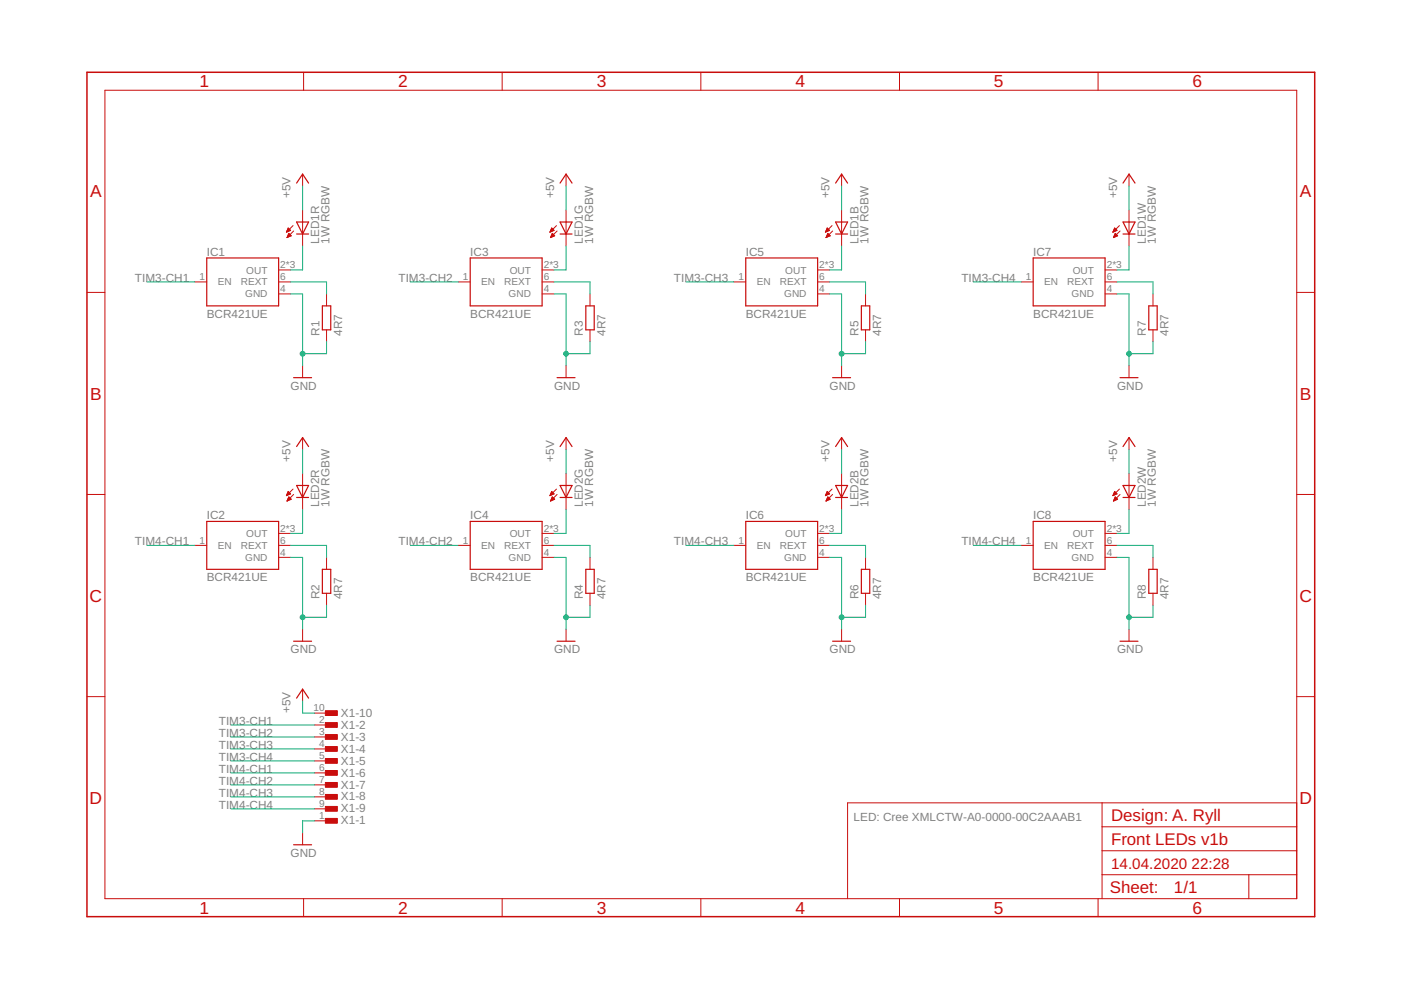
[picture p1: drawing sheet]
<svg xmlns="http://www.w3.org/2000/svg" width="297mm" height="210mm" viewBox="0 0 297 210" stroke-linecap="round" stroke-linejoin="round" font-family="sans-serif">
<g fill="none" stroke="#c90d0c" stroke-width=".21">
<path d="M22.2 19.1h252.7v171.4h-252.7zM64.4 15.3v3.8M106.5 15.3v3.8M148.6 15.3v3.8M190.7 15.3v3.8M232.8 15.3v3.8M64.2 36.9v2.6M120 36.9v2.6M178.4 36.9v2.6M239.4 36.9v2.6M41.3 59.8h2.5M59.1 59.8h2.5"/>
<path d="M59.1 57.2h2.5M60.8 49.1h.1M60.8 49h.4M60.9 48.9h.6M60.9 50.3h.1M60.9 48.8h.6M60.9 50.2h.3M61 48.7h.4M61 50.1h.5M61 48.5h.3M61 50h.7M61.1 48.4h.1"/>
<path d="M61.1 49.9h.5M61.1 48.3l.5 .6-.9 .3zM61.1 49.7h.4M61.2 49.6h.2M61.2 49.5h.1M61.2 49.5l-.3 .9M61.2 49.5l.5 .5-.8 .4M62.1 47.8l-1.4 1.4M62.3 49l-1.4 1.4M64.2 44.5v7.7M97.2 59.8h2.5M114.9 59.8h2.6"/>
<path d="M114.9 57.2h2.6M116.6 49.1h.2M116.7 49h.4M116.7 48.9h.7M116.7 50.3h.1M116.8 48.8h.6M116.8 50.2h.3M116.8 48.7h.5M116.8 50.1h.5M116.9 48.5h.3M116.9 50h.7M116.9 48.4h.2"/>
<path d="M116.9 49.9h.6M117 48.3l.5 .6-.9 .3zM117 49.7h.3M117 49.6h.2M117.1 49.5h.1M117.1 49.5l-.4 .9M117.1 49.5l.5 .5M117.6 50l-.9 .4M118 47.8l-1.4 1.4M118.1 49l-1.4 1.4M120 44.5v7.7M155.6 59.8h2.5"/>
<path d="M173.4 59.8h2.5M173.4 57.2h2.5M175 49.1h.2M175.1 49h.4M175.1 48.9h.7M175.1 50.3h.1M175.2 48.8h.6M175.2 50.2h.3M175.2 48.7h.5M175.2 50.1h.6M175.3 48.5h.3M175.3 50h.7"/>
<path d="M175.3 48.4h.2M175.3 49.9h.6M175.4 48.3l.5 .6-.9 .3zM175.4 49.7h.4M175.5 49.6h.1M175.5 49.5h.1M175.5 49.5l-.4 .9M175.5 49.5l.5 .5-.9 .4M176.4 47.8l-1.4 1.4M176.5 49l-1.4 1.4M178.4 44.5v7.7M216.5 59.8h2.6"/>
<path d="M234.3 59.8h2.5M234.3 57.2h2.5M236 49.1h.2M236.1 49h.4M236.1 48.9h.6M236.1 50.3h.1M236.1 48.8h.7M236.1 50.2h.3M236.2 48.7h.4M236.2 50.1h.5M236.2 48.5h.3M236.2 50h.8"/>
<path d="M236.3 48.4h.1M236.3 49.9h.5M236.3 48.3l.5 .6-.9 .3zM236.3 49.7h.4M236.4 49.6h.2M236.5 49.5h.1M236.5 49.5l-.4 .9M236.5 49.5l.5 .5M237 50l-.9 .4M237.3 47.8l-1.4 1.4M237.5 49l-1.4 1.4M239.4 44.5v7.7"/>
<path d="M18.4 62h3.8M59.1 62.3h2.5M64.2 77.5v2.6M69.2 62.3v2.6M69.2 69.9v2.6M114.9 62.3h2.6M120 77.5v2.6M125.1 62.3v2.6M125.1 69.9v2.6M173.4 62.3h2.5M178.4 77.5v2.6M183.5 62.3v2.6"/>
<path d="M183.5 69.9v2.6M234.3 62.3h2.5M239.4 77.5v2.6M244.5 62.3v2.6M244.5 69.9v2.6M274.9 62h3.8M64.2 92.8v2.5M120 92.8v2.5M178.4 92.8v2.5M239.4 92.8v2.5M18.4 104.8h3.8M41.3 115.6h2.5"/>
<path d="M59.1 115.6h2.5M59.1 118.2h2.5M59.1 113.1h2.5M60.8 105h.2M60.8 104.9h.5M60.9 104.7h.7M60.9 106.2h.1M60.9 104.6h.6M60.9 106.1h.4M61 104.5h.4M61 105.9h.5M61 104.4h.3"/>
<path d="M61 105.8h.7M61.1 105.7h.5M61.1 104.2h.1M61.1 104.2l.5 .5-.9 .4zM61.1 105.6h.4M61.2 105.5h.1M61.2 105.3l.5 .6-.8 .3zM62.1 103.7l-1.4 1.4M62.3 104.8l-1.4 1.4M64.2 100.4v7.6M69.2 118.2v2.5M97.2 115.6h2.5"/>
<path d="M114.9 115.6h2.6M114.9 118.2h2.6M114.9 113.1h2.6M116.6 105h.3M116.7 104.9h.4M116.7 104.7h.7M116.7 106.2h.1M116.8 104.6h.6M116.8 106.1h.3M116.8 104.5h.5M116.8 105.9h.6M116.9 104.4h.2"/>
<path d="M116.9 105.8h.7M116.9 104.2h.1M116.9 105.7h.6M117 105.6h.3M117.1 105.5h.1M117.1 105.3l.5 .6-.9 .3zM117.5 104.7l-.5-.5-.4 .9M117.5 104.7l-.9 .4M118 103.7l-1.4 1.4M118.1 104.8l-1.4 1.4M120 100.4v7.6M125.1 118.2v2.5"/>
<path d="M155.6 115.6h2.5M173.4 115.6h2.5M173.4 118.2h2.5M173.4 113.1h2.5M175 105h.3M175.1 104.9h.5M175.2 104.7h.6M175.2 106.2h.1M175.2 104.6h.6M175.2 106.1h.3M175.3 104.5h.4M175.3 105.9h.5"/>
<path d="M175.3 104.4h.3M175.3 105.8h.7M175.4 104.2h.1M175.4 105.7h.5M175.4 104.2l.5 .5-.9 .4zM175.4 105.6h.3M175.5 105.5h.1M175.5 105.3l.5 .6-.9 .3zM176.4 103.7l-1.4 1.4M176.5 104.8l-1.4 1.4M178.4 100.4v7.6M183.5 118.2v2.5"/>
<path d="M216.5 115.6h2.6M234.3 115.6h2.5M234.3 118.2h2.5M234.3 113.1h2.5M236 105h.2M236.1 104.9h.4M236.1 104.7h.7M236.1 106.2h.1M236.2 104.6h.5M236.2 106.1h.3M236.2 104.5h.4M236.2 105.9h.6"/>
<path d="M236.3 104.4h.2M236.3 105.8h.6M236.3 104.2h.1M236.3 105.7h.5M236.3 104.2l.5 .5-.9 .4zM236.3 105.6h.4M236.4 105.5h.2M236.5 105.3l.5 .6-.9 .3zM237.3 103.7l-1.4 1.4M237.5 104.8l-1.4 1.4M239.4 100.4v7.6M244.5 118.2v2.5"/>
<path d="M274.9 104.8h3.8M64.2 133.4v2.6M69.2 125.8v2.5M120 133.4v2.6M125.1 125.8v2.5M178.4 133.4v2.6M183.5 125.8v2.5M239.4 133.4v2.6M244.5 125.8v2.5M18.4 147.7h3.8M64.2 146.1v2.6M66.7 153.7h2.5"/>
<path d="M66.7 156.3h2.5M66.7 158.8h2.5M66.7 151.2h2.5M274.9 147.7h3.8M64.2 176.6v2.5M66.7 174h2.5M66.7 161.3h2.5M66.7 163.9h2.5M66.7 166.4h2.5M66.7 169h2.5M66.7 171.5h2.5M233.7 170.2v20.3"/>
<path d="M233.7 175.3h41.2M274.9 170.2h-95.2v20.3M64.4 190.5v3.9M106.5 190.5v3.9M148.6 190.5v3.9M190.7 190.5v3.9M232.8 190.5v3.9M233.7 185.5h41.2M233.7 180.4h41.2M264.8 185.5v5"/>
</g>
<path d="M18.4 15.3h260.3v179.1h-260.3z" fill="none" stroke="#c90d0c" stroke-width=".32"/>
<g fill="none" stroke="#c90d0c" stroke-width=".25">
<path d="M62.9 38.8l1.3-1.9 1.2 1.9M118.7 38.8l1.3-1.9 1.3 1.9M177.2 38.8l1.2-1.9 1.3 1.9M238.1 38.8l1.3-1.9 1.2 1.9M43.8 54.7h15.3v10.2h-15.3zM62.9 47.1h2.5l-1.2 2.5zM62.9 49.6h2.5M99.7 54.7h15.2v10.2h-15.2zM118.7 49.6h2.6M118.7 47.1h2.6l-1.3 2.5zM158.1 54.7h15.3v10.2h-15.3zM177.2 49.6h2.5"/>
<path d="M177.2 47.1h2.5l-1.3 2.5zM219.1 54.7h15.2v10.2h-15.2zM238.1 49.6h2.5M238.1 47.1h2.5l-1.2 2.5zM68.3 64.9h1.8v5h-1.8zM124.2 64.9h1.8v5h-1.8zM182.6 64.9h1.8v5h-1.8zM243.6 64.9h1.7v5h-1.7zM62.3 80.1h3.8M62.9 94.7l1.3-1.9 1.2 1.9M118.1 80.1h3.8M118.7 94.7l1.3-1.9 1.3 1.9"/>
<path d="M176.5 80.1h3.8M177.2 94.7l1.2-1.9 1.3 1.9M237.5 80.1h3.8M238.1 94.7l1.3-1.9 1.2 1.9M43.8 110.6h15.3v10.1h-15.3zM62.9 102.9h2.5l-1.2 2.6zM62.9 105.5h2.5M99.7 110.6h15.2v10.1h-15.2zM118.7 105.5h2.6M118.7 102.9h2.6l-1.3 2.6zM158.1 110.6h15.3v10.1h-15.3zM177.2 105.5h2.5"/>
<path d="M177.2 102.9h2.5l-1.3 2.6zM219.1 110.6h15.2v10.1h-15.2zM238.1 105.5h2.5M238.1 102.9h2.5l-1.2 2.6zM62.3 136h3.8M68.3 120.7h1.8v5.1h-1.8zM118.1 136h3.8M124.2 120.7h1.8v5.1h-1.8zM176.5 136h3.8M182.6 120.7h1.8v5.1h-1.8zM237.5 136h3.8M243.6 120.7h1.7v5.1h-1.7z"/>
<path d="M62.9 148l1.3-1.9 1.2 1.9M62.3 179.1h3.8"/>
</g>
<g fill="#c90d0c" stroke="#c90d0c" stroke-width=".21">
<path d="M69 173.5h2.5v1h-2.5z"/>
<path d="M69 153.2h2.5v1h-2.5z"/>
<path d="M69 155.7h2.5v1.1h-2.5z"/>
<path d="M69 158.3h2.5v1h-2.5z"/>
<path d="M69 160.8h2.5v1h-2.5z"/>
<path d="M69 163.4h2.5v1h-2.5z"/>
<path d="M69 150.7h2.5v1h-2.5z"/>
<path d="M69 165.9h2.5v1h-2.5z"/>
<path d="M69 168.4h2.5v1.1h-2.5z"/>
<path d="M69 171h2.5v1h-2.5z"/>
</g>
<g fill="none" stroke="#0dab76" stroke-width=".21">
<path d="M64.2 39.5v5M120 39.5v5M178.4 39.5v5M239.4 39.5v5M31.1 59.8h10.2M61.6 59.8h7.6v2.5M64.2 52.2v5h-2.6M87 59.8h10.2M117.5 59.8h7.6v2.5M120 52.2v5h-2.5M145.4 59.8h10.2M175.9 59.8h7.6v2.5"/>
<path d="M178.4 52.2v5h-2.5M206.4 59.8h10.1M236.8 59.8h7.7v2.5M239.4 52.2v5h-2.6M61.6 62.3h2.6v15.2M69.2 72.5v2.5h-5M117.5 62.3h2.5v15.2M125.1 72.5v2.5h-5.1M175.9 62.3h2.5v15.2M183.5 72.5v2.5h-5.1M236.8 62.3h2.6v15.2M244.5 72.5v2.5h-5.1"/>
<path d="M64.2 95.3v5.1M120 95.3v5.1M178.4 95.3v5.1M239.4 95.3v5.1M31.1 115.6h10.2M61.6 118.2h2.6v15.2M61.6 115.6h7.6v2.6M64.2 108v5.1h-2.6M87 115.6h10.2M117.5 118.2h2.5v15.2M117.5 115.6h7.6v2.6M120 108v5.1h-2.5"/>
<path d="M145.4 115.6h10.2M175.9 118.2h2.5v15.2M175.9 115.6h7.6v2.6M178.4 108v5.1h-2.5M206.4 115.6h10.1M236.8 118.2h2.6v15.2M236.8 115.6h7.7v2.6M239.4 108v5.1h-2.6M69.2 128.3v2.6h-5M125.1 128.3v2.6h-5.1M183.5 128.3v2.6h-5.1M244.5 128.3v2.6h-5.1"/>
<path d="M48.9 158.8h17.8M48.9 153.7h17.8M48.9 156.3h17.8M64.2 148.7v2.5h2.5M48.9 161.3h17.8M48.9 169h17.8M48.9 171.5h17.8M48.9 163.9h17.8M48.9 166.4h17.8M66.7 174h-2.5v2.6"/>
</g>
<g fill="#0dab76" stroke="#0dab76" stroke-width=".21">
<circle cx="64.2" cy="75" r=".51"/>
<circle cx="120" cy="75" r=".51"/>
<circle cx="178.4" cy="75" r=".51"/>
<circle cx="239.4" cy="75" r=".51"/>
<circle cx="64.2" cy="130.9" r=".51"/>
<circle cx="120" cy="130.9" r=".51"/>
<circle cx="178.4" cy="130.9" r=".51"/>
<circle cx="239.4" cy="130.9" r=".51"/>
</g>
<g font-size="3.7" fill="#c90d0c">
<text x="42.3" y="18.5">1</text>
<text x="84.4" y="18.5">2</text>
<text x="126.5" y="18.5">3</text>
<text x="168.6" y="18.5">4</text>
<text x="210.7" y="18.5">5</text>
<text x="252.9" y="18.5">6</text>
<text x="19.1" y="41.9">A</text>
<text x="275.6" y="41.9">A</text>
<text x="19.1" y="84.7">B</text>
<text x="275.6" y="84.7">B</text>
<text x="19" y="127.6">C</text>
<text x="275.5" y="127.6">C</text>
<text x="19" y="170.4">D</text>
<text x="275.5" y="170.4">D</text>
<text x="42.3" y="193.7">1</text>
<text x="84.4" y="193.7">2</text>
<text x="126.5" y="193.7">3</text>
<text x="168.6" y="193.7">4</text>
<text x="210.7" y="193.7">5</text>
<text x="252.9" y="193.7">6</text>
</g>
<g font-size="3.6" fill="#c90d0c">
<text x="235.6" y="174">Design: A. Ryll</text>
<text x="235.6" y="179.1">Front LEDs v1b</text>
<text x="235.3" y="189.4">Sheet:</text>
<text x="248.9" y="189.3">1/1</text>
</g>
<g font-size="3.2" fill="#c90d0c">
<text x="235.6" y="184.2">14.04.2020</text>
<text x="252.6" y="184.2">22:28</text>
</g>
<g font-size="2.5" fill="#808080">
<text x="61.6" y="42" transform="rotate(-90 61.6 42)">+5V</text>
<text x="117.5" y="42" transform="rotate(-90 117.5 42)">+5V</text>
<text x="175.9" y="42" transform="rotate(-90 175.9 42)">+5V</text>
<text x="236.8" y="42" transform="rotate(-90 236.8 42)">+5V</text>
<text x="67.7" y="51.6" transform="rotate(-90 67.7 51.6)">LED1R</text>
<text x="69.9" y="51.6" transform="rotate(-90 69.9 51.6)">1W RGBW</text>
<text x="123.6" y="51.6" transform="rotate(-90 123.6 51.6)">LED1G</text>
<text x="125.7" y="51.6" transform="rotate(-90 125.7 51.6)">1W RGBW</text>
<text x="182" y="51.6" transform="rotate(-90 182 51.6)">LED1B</text>
<text x="184.1" y="51.6" transform="rotate(-90 184.1 51.6)">1W RGBW</text>
<text x="242.9" y="51.6" transform="rotate(-90 242.9 51.6)">LED1W</text>
<text x="245.1" y="51.6" transform="rotate(-90 245.1 51.6)">1W RGBW</text>
<text x="28.6" y="59.8">TIM3-CH1</text>
<text x="43.8" y="54.2">IC1</text>
<text x="84.5" y="59.8">TIM3-CH2</text>
<text x="99.7" y="54.2">IC3</text>
<text x="142.9" y="59.8">TIM3-CH3</text>
<text x="158.1" y="54.2">IC5</text>
<text x="203.8" y="59.8">TIM3-CH4</text>
<text x="219.1" y="54.2">IC7</text>
<text x="43.8" y="67.4">BCR421UE</text>
<text x="67.7" y="71.2" transform="rotate(-90 67.7 71.2)">R1</text>
<text x="72.5" y="71.2" transform="rotate(-90 72.5 71.2)">4R7</text>
<text x="99.7" y="67.4">BCR421UE</text>
<text x="123.6" y="71.2" transform="rotate(-90 123.6 71.2)">R3</text>
<text x="128.4" y="71.2" transform="rotate(-90 128.4 71.2)">4R7</text>
<text x="158.1" y="67.4">BCR421UE</text>
<text x="182" y="71.2" transform="rotate(-90 182 71.2)">R5</text>
<text x="186.8" y="71.2" transform="rotate(-90 186.8 71.2)">4R7</text>
<text x="219.1" y="67.4">BCR421UE</text>
<text x="243" y="71.2" transform="rotate(-90 243 71.2)">R7</text>
<text x="247.8" y="71.2" transform="rotate(-90 247.8 71.2)">4R7</text>
<text x="61.6" y="82.6">GND</text>
<text x="117.5" y="82.6">GND</text>
<text x="175.9" y="82.6">GND</text>
<text x="236.8" y="82.6">GND</text>
<text x="61.6" y="97.9" transform="rotate(-90 61.6 97.9)">+5V</text>
<text x="117.5" y="97.9" transform="rotate(-90 117.5 97.9)">+5V</text>
<text x="175.9" y="97.9" transform="rotate(-90 175.9 97.9)">+5V</text>
<text x="236.8" y="97.9" transform="rotate(-90 236.8 97.9)">+5V</text>
<text x="67.7" y="107.5" transform="rotate(-90 67.7 107.5)">LED2R</text>
<text x="69.9" y="107.5" transform="rotate(-90 69.9 107.5)">1W RGBW</text>
<text x="123.6" y="107.5" transform="rotate(-90 123.6 107.5)">LED2G</text>
<text x="125.7" y="107.5" transform="rotate(-90 125.7 107.5)">1W RGBW</text>
<text x="182" y="107.5" transform="rotate(-90 182 107.5)">LED2B</text>
<text x="184.1" y="107.5" transform="rotate(-90 184.1 107.5)">1W RGBW</text>
<text x="242.9" y="107.5" transform="rotate(-90 242.9 107.5)">LED2W</text>
<text x="245.1" y="107.5" transform="rotate(-90 245.1 107.5)">1W RGBW</text>
<text x="43.8" y="110">IC2</text>
<text x="99.7" y="110">IC4</text>
<text x="158.1" y="110">IC6</text>
<text x="219.1" y="110">IC8</text>
<text x="28.6" y="115.6">TIM4-CH1</text>
<text x="84.5" y="115.6">TIM4-CH2</text>
<text x="142.9" y="115.6">TIM4-CH3</text>
<text x="203.8" y="115.6">TIM4-CH4</text>
<text x="43.8" y="123.3">BCR421UE</text>
<text x="99.7" y="123.3">BCR421UE</text>
<text x="158.1" y="123.3">BCR421UE</text>
<text x="219.1" y="123.3">BCR421UE</text>
<text x="67.7" y="127.1" transform="rotate(-90 67.7 127.1)">R2</text>
<text x="72.5" y="127.1" transform="rotate(-90 72.5 127.1)">4R7</text>
<text x="123.6" y="127.1" transform="rotate(-90 123.6 127.1)">R4</text>
<text x="128.4" y="127.1" transform="rotate(-90 128.4 127.1)">4R7</text>
<text x="182" y="127.1" transform="rotate(-90 182 127.1)">R6</text>
<text x="186.8" y="127.1" transform="rotate(-90 186.8 127.1)">4R7</text>
<text x="243" y="127.1" transform="rotate(-90 243 127.1)">R8</text>
<text x="247.8" y="127.1" transform="rotate(-90 247.8 127.1)">4R7</text>
<text x="61.6" y="138.5">GND</text>
<text x="117.5" y="138.5">GND</text>
<text x="175.9" y="138.5">GND</text>
<text x="236.8" y="138.5">GND</text>
<text x="46.4" y="153.7">TIM3-CH1</text>
<text x="61.6" y="151.2" transform="rotate(-90 61.6 151.2)">+5V</text>
<text x="72.3" y="154.5">X1-2</text>
<text x="72.3" y="151.9">X1-10</text>
<text x="46.4" y="158.8">TIM3-CH3</text>
<text x="46.4" y="161.3">TIM3-CH4</text>
<text x="46.4" y="156.3">TIM3-CH2</text>
<text x="72.3" y="157">X1-3</text>
<text x="72.3" y="159.6">X1-4</text>
<text x="46.4" y="163.9">TIM4-CH1</text>
<text x="46.4" y="166.4">TIM4-CH2</text>
<text x="72.3" y="162.1">X1-5</text>
<text x="72.3" y="164.6">X1-6</text>
<text x="72.3" y="167.2">X1-7</text>
<text x="46.4" y="169">TIM4-CH3</text>
<text x="46.4" y="171.5">TIM4-CH4</text>
<text x="72.3" y="169.7">X1-8</text>
<text x="72.3" y="172.3">X1-9</text>
<text x="72.3" y="174.8">X1-1</text>
<text x="181" y="174">LED: Cree XMLCTW-A0-0000-00C2AAAB1</text>
<text x="61.6" y="181.7">GND</text>
</g>
<g font-size="2.1" fill="#808080">
<text x="42.3" y="59.4">1</text>
<text x="52.2" y="58">OUT</text>
<text x="59.4" y="56.9">2*3</text>
<text x="59.4" y="59.4">6</text>
<text x="98.2" y="59.4">1</text>
<text x="108.1" y="58">OUT</text>
<text x="115.3" y="56.9">2*3</text>
<text x="115.3" y="59.4">6</text>
<text x="156.6" y="59.4">1</text>
<text x="166.5" y="58">OUT</text>
<text x="173.7" y="56.9">2*3</text>
<text x="173.7" y="59.4">6</text>
<text x="217.5" y="59.4">1</text>
<text x="227.4" y="58">OUT</text>
<text x="234.7" y="56.9">2*3</text>
<text x="234.7" y="59.4">6</text>
<text x="46.2" y="60.5">EN</text>
<text x="51" y="60.5">REXT</text>
<text x="52" y="63.1">GND</text>
<text x="59.4" y="62">4</text>
<text x="102" y="60.5">EN</text>
<text x="106.9" y="60.5">REXT</text>
<text x="107.8" y="63.1">GND</text>
<text x="115.3" y="62">4</text>
<text x="160.4" y="60.5">EN</text>
<text x="165.3" y="60.5">REXT</text>
<text x="166.2" y="63.1">GND</text>
<text x="173.7" y="62">4</text>
<text x="221.4" y="60.5">EN</text>
<text x="226.3" y="60.5">REXT</text>
<text x="227.2" y="63.1">GND</text>
<text x="234.7" y="62">4</text>
<text x="52.2" y="113.9">OUT</text>
<text x="59.4" y="112.7">2*3</text>
<text x="108.1" y="113.9">OUT</text>
<text x="115.3" y="112.7">2*3</text>
<text x="166.5" y="113.9">OUT</text>
<text x="173.7" y="112.7">2*3</text>
<text x="227.4" y="113.9">OUT</text>
<text x="234.7" y="112.7">2*3</text>
<text x="42.3" y="115.3">1</text>
<text x="46.2" y="116.4">EN</text>
<text x="51" y="116.4">REXT</text>
<text x="52" y="118.9">GND</text>
<text x="59.4" y="117.8">4</text>
<text x="59.4" y="115.3">6</text>
<text x="98.2" y="115.3">1</text>
<text x="102" y="116.4">EN</text>
<text x="106.9" y="116.4">REXT</text>
<text x="107.8" y="118.9">GND</text>
<text x="115.3" y="117.8">4</text>
<text x="115.3" y="115.3">6</text>
<text x="156.6" y="115.3">1</text>
<text x="160.4" y="116.4">EN</text>
<text x="165.3" y="116.4">REXT</text>
<text x="166.2" y="118.9">GND</text>
<text x="173.7" y="117.8">4</text>
<text x="173.7" y="115.3">6</text>
<text x="217.5" y="115.3">1</text>
<text x="221.4" y="116.4">EN</text>
<text x="226.3" y="116.4">REXT</text>
<text x="227.2" y="118.9">GND</text>
<text x="234.7" y="117.8">4</text>
<text x="234.7" y="115.3">6</text>
<text x="66.5" y="150.8">10</text>
<text x="67.7" y="153.4">2</text>
<text x="67.7" y="155.9">3</text>
<text x="67.7" y="158.4">4</text>
<text x="67.7" y="161">5</text>
<text x="67.7" y="163.5">6</text>
<text x="67.7" y="166.1">7</text>
<text x="67.7" y="173.7">1</text>
<text x="67.7" y="168.6">8</text>
<text x="67.7" y="171.1">9</text>
</g>
</svg>
